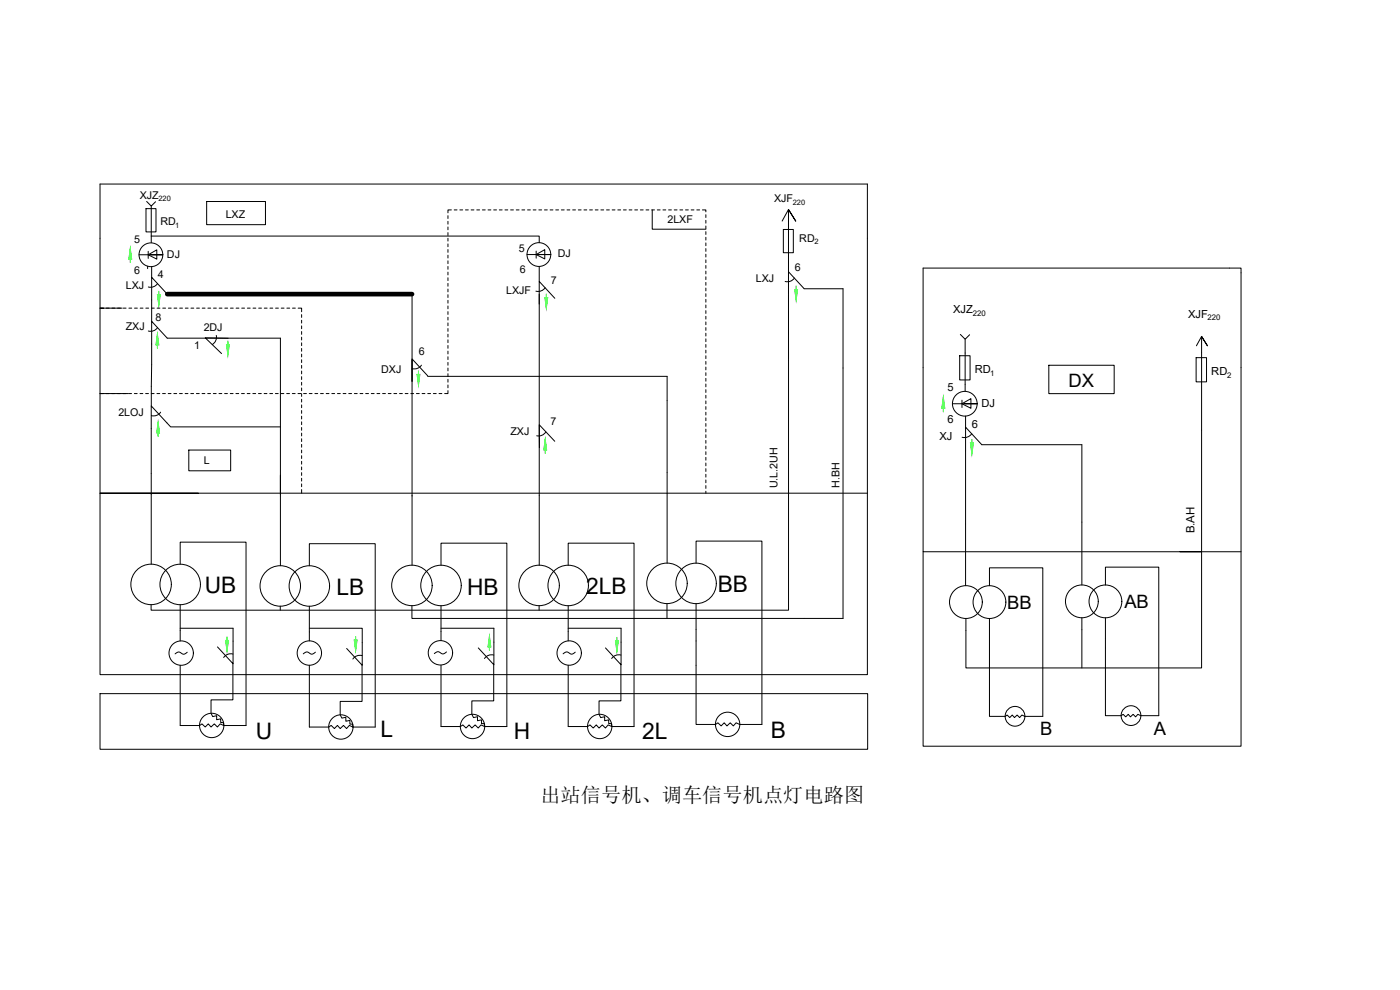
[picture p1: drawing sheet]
<svg xmlns="http://www.w3.org/2000/svg" width="420mm" height="297mm" viewBox="0 0 420 297" stroke-linecap="round" stroke-linejoin="round" font-family="sans-serif">
<!-- layer: 0 -->
<g fill="none" stroke="#000" stroke-width=".3">
<path d="M30 55.2h230.3v147.2h-230.3zM41.7 76.4h7.2h-3.6M43.8 62.6h3v7h-3zM44 60.4l1.4 1.4 1.3-1.3M44.3 79.9v.7M44.5 76.4l2.6-1.4v2.8zM44.5 75.4v2.1M45.4 70.8h116.4v2M45.4 61.8v11M45.5 80v3.2M62 60.5h17.7v6.9h-17.7zM134.4 64.7v.9"/>
<path d="M134.4 66.4v.9M134.4 68.1v.8M134.4 69.8v.8M134.4 71.5v.8M134.4 73.2v.8M134.4 74.9v.8M134.4 76.6v.8M134.4 78.3v.8M134.4 80v.8M135.5 63h-1.1v.9M136.3 63h.9M138 63h.8"/>
<path d="M139.7 63h.8M141.4 63h.8M143.1 63h.8M144.8 63h.8M146.5 63h.8M148.2 63h.8M149.9 63h.8M151.5 63h.9M153.2 63h.9M154.9 63h.9M156.6 63h.9M158.2 76.4h7.1h-3.6"/>
<path d="M158.3 63h.9M160 63h.9M160.9 76.4l2.6-1.5v2.8zM160.9 75.3v2.2M161.7 63h.9M161.8 80v4.4M163.4 63h.8M165.1 63h.8M166.8 63h.8M168.5 63h.8M170.2 63h.8M171.9 63h.8"/>
<path d="M173.6 63h.8M175.3 63h.8M176.9 63h.9M178.6 63h.9M180.3 63h.9M182 63h.9M183.7 63h.9M185.4 63h.9M187.1 63h.9M188.8 63h.8M190.5 63h.8M192.2 63h.8"/>
<path d="M193.9 63h.8M195.6 63h.8M195.7 63v5.8h16.1M197.3 63h.8M199 63h.8M200.7 63h.8M202.3 63h.9M204 63h.9M205.7 63h.9M207.4 63h.9M209.1 63h.9M210.8 63h1v.6"/>
<path d="M211.8 64.4v.9M211.8 66.1v.9M211.8 67.8v.9M211.8 69.5v.8M211.8 71.2v.8M211.8 72.9v.8M211.8 74.6v.8M211.8 76.3v.8M211.8 78v.8M211.8 79.7v.8M234.7 66.3l1.9-3.4 2.2 3.4-2.2-3.4v18.6M235.1 68.8h3v7h-3z"/>
<path d="M31.1 92.5h-1.1h6.7M31.9 92.5h.9M33.6 92.5h.8M35.3 92.5h.8M37 92.5h.8M38.7 92.5h.8M40.4 92.5h.8M42.1 92.5h.8M43.8 92.5h.8M45.5 92.5h.8M47.1 92.5h.9M47.3 85.1l-1.2 .9-1.6 .1"/>
<path d="M47.3 98.3l-1.2 1h-1.6M48.8 92.5h.9M50.2 88.3l-4.7-5.1v13.2M50.5 92.5h.9M52.2 92.5h.9M53.9 92.5h.9M55.6 92.5h.9M57.3 92.5h.9M59 92.5h.8M60.7 92.5h.8M62.4 92.5h.8M64.1 92.5h.8"/>
<path d="M65.8 92.5h.8M67.5 92.5h.8M69.2 92.5h.8M70.9 92.5h.8M72.5 92.5h.9M74.2 92.5h.9M75.9 92.5h.9M77.6 92.5h.9M79.3 92.5h.9M81 92.5h.9M82.7 92.5h.9M84.4 92.5h.8"/>
<path d="M86.1 92.5h.8M87.8 92.5h.8M89.5 92.5h1v1M90.5 94.4v.8M90.5 96.1v.8M90.5 97.8v.8M90.5 99.5v.8M123.7 88.3v81.3M134.4 81.6v.9M134.4 83.3v.9M134.4 85v.9M134.4 86.7v.9"/>
<path d="M134.4 88.4v.9M134.4 90.1v.9M134.4 91.8v.9M134.4 93.5v.8M134.4 95.2v.8M134.4 96.9v.8M134.4 98.6v.8M161.8 88.3v81.3M163.6 86.3l-1.2 1-1.6 .1M166.5 89.5l-4.7-5.1v6.8M211.8 81.4v.8M211.8 83v.9"/>
<path d="M211.8 84.7v.9M211.8 86.4v.9M211.8 88.1v.9M211.8 89.8v.9M211.8 91.5v.9M211.8 93.2v.8M211.8 94.9v.8M211.8 96.6v.8M211.8 98.3v.8M211.8 100v.8M238.4 83.4l-1.2 1-1.6 .1M241.3 86.6l-4.7-5.1v101.6h-191.3v-1.7"/>
<path d="M241.3 86.6h11.7v99h-129.4v-3.9M31 118.1h-1h8.5M31.9 118.1h.8M33.5 118.1h.9M35.2 118.1h.9M36.9 118.1h.9M38.6 118.1h.9M40.3 118.1h.9M42 118.1h.9M43.7 118.1h.9M45.4 118.1h.8M47.1 118.1h.8"/>
<path d="M48.8 118.1h.8M50.5 118.1h.8M52.2 118.1h.8M53.9 118.1h.8M55.6 118.1h.8M57.3 118.1h.8M58.9 118.1h.9M60.6 118.1h.9M62.3 118.1h.9M64 118.1h.9M64.9 100.6l-.1 1.6-1.1 1.2M65.7 118.1h.9"/>
<path d="M67.4 118.1h.9M68.5 101.5l-6.9-.1 4.9 4.7M69.1 118.1h.9M70.8 118.1h.8M72.5 118.1h.8M74.2 118.1h.8M75.9 118.1h.8M77.6 118.1h.8M79.3 118.1h.8M81 118.1h.8M82.7 118.1h.8M84.3 118.1h.9"/>
<path d="M86 118.1h.9M87.7 118.1h.9M89.4 118.1h.9M90.5 101.2v.8M90.5 102.9v.8M90.5 104.6v.8M90.5 106.2v.9M90.5 107.9v.9M90.5 109.6v.9M90.5 111.3v.9M90.5 113v.9M90.5 114.7v.9"/>
<path d="M90.5 116.4v.9M90.5 118.1v.8M90.5 119.8v.8M91.1 118.1h.9M92.8 118.1h.9M94.5 118.1h.9M96.2 118.1h.8M97.9 118.1h.8M99.6 118.1h.8M101.3 118.1h.8M103 118.1h.8M104.7 118.1h.8"/>
<path d="M106.4 118.1h.8M108 118.1h.9M109.7 118.1h.9M111.4 118.1h.9M113.1 118.1h.9M114.8 118.1h.9M116.5 118.1h.9M118.2 118.1h.9M119.9 118.1h.8M121.6 118.1h.8M123.3 118.1h.8M125 118.1h.8"/>
<path d="M126.5 109.6l-1.2 .9-1.6 .1M126.7 118.1h.8M128.3 112.9h71.9v56.1M128.3 112.7l-4.6-5v6.8M128.4 118.1h.8M130.1 118.1h.8M131.8 118.1h.8M134.4 117.2v.9h-1M134.4 100.3v.8M134.4 102v.8M134.4 103.7v.8M134.4 105.4v.8"/>
<path d="M134.4 107v.9M134.4 108.7v.9M134.4 110.4v.9M134.4 112.1v.9M134.4 113.8v.9M134.4 115.5v.9M211.8 101.7v.8M211.8 103.4v.8M211.8 105.1v.8M211.8 106.7v.9M211.8 108.4v.9M211.8 110.1v.9"/>
<path d="M211.8 111.8v.9M211.8 113.5v.9M211.8 115.2v.9M211.8 116.9v.9M211.8 118.6v.8M288 106.7h3.1v7.3h-3.1zM288.2 100.3l1.5 1.5 1.3-1.4M289.7 101.8v15.6M314.8 109.6h19.6v8.5h-19.6zM359 107.3h3.1v7.3h-3.1zM359.1 103.8l1.5-2.9 1.8 2.9-1.8-2.9v99.5h-70.7v-14.8M45.4 121.9l.1-25.5 4.7 5.1h34v68.2"/>
<path d="M48.2 123.7l-1.2 .9-1.6 .1M56.7 135h12.5v6.3h-12.5zM84.2 128.1h-33l-5.8-6.3v47.5M90.5 121.5v.8M90.5 123.2v.8M90.5 124.9v.8M90.5 126.6v.8M90.5 128.3v.8M90.5 130v.8M90.5 131.6v.9M90.5 133.3v.9M90.5 135v.9"/>
<path d="M90.5 136.7v.9M90.5 138.4v.9M163.8 129.6l-1.2 1-1.5 .1M166.5 132.4l-4.7-5 .1 6.9M211.8 120.3v.8M211.8 122v.8M211.8 123.7v.8M211.8 125.4v.8M211.8 127.1v.8M211.8 128.8v.8M211.8 130.5v.8M211.8 132.1v.9"/>
<path d="M211.8 133.8v.9M211.8 135.5v.9M211.8 137.2v.9M211.8 138.9v.9M285.8 121.1h7.5h-3.8M288.7 121.1l2.7-1.5v2.9zM288.7 120.1v2.2M289.8 124.8v3.4M291.6 130.1a2.62 2.62 0 0 1-2.9 1.1M59.5 148h-29.5h230.3M90.5 140.1v.9M90.5 141.8v.9"/>
<path d="M90.5 143.5v.8M90.5 145.2v.8M90.5 146.9v1.1M211.8 140.6v.9M211.8 142.3v.9M211.8 144v.8M211.8 145.7v.8M211.8 147.4v.6M54.1 169.3v-6.6h19.7v55h-6.7l-1-.5-.9 .9-.9-.9-1 .9-.8-.9-.9 .9-1-.9-.7 .5h-5.8v-18.1M92.8 169.7v-6.6h19.8v55h-6.7l-1.1-.4-.8 .9-.9-.9-1 .9-.8-.9-.9 .9-1-.9-.7 .4h-5.9v-18.5M132.4 169.6v-6.6h19.7v55h-6.7l-1-.5-.9 .9-.9-.9-1 .9-.8-.9-.9 .9-1-.9-.7 .5h-5.8v-18.4M170.5 169.6v-6.6h19.8v55h-6.7l-1.1-.5-.8 .9-.9-.9-1 .9-.9-.9-.9 .9-.9-.9-.7 .5h-5.9v-18.4"/>
<path d="M208.9 169v-6.6h19.8v55h-6.7M277 165.5v58.4h95.5v-143.5h-95.5v85.1h83.6h-6.4M297 175.7v-5.3h16v44.5h-5.5l-.8-.4-.7 .8-.7-.8-.8 .8-.7-.8-.8 .8-.7-.8-.6 .4h-4.7v-29.3M324.7 175.5v-42.1h-30.1l-4.8-5.2v47.5M331.8 175.5v-5.3h16v44.5h-5.5M360.6 165.5h11.9M54.1 188.5h15.8v10.7l-4.6-5.1M54.1 181.4v10.9M56.2 195.7l-1 .6-1.5-.7-1.2 .6M69.9 199v11h-6.6v4l.5 1 1.2-.3v1.2l1.2-.2v1.1h.9v.9M69.9 196.2l-1.5 .1-1.3 1M84.1 181.9v1.2"/>
<path d="M92.8 188.5h15.9v11.1l-4.7-5M92.8 181.9v10.4M94.7 195.7l-1.1 .6-1.4-.7-1.2 .6M108.7 199.5v10.9h-6.6v4.1l.5 1 1.2-.3v1.2l1.2-.3v1.2h.9v.8M108.7 196.7l-1.6 .1-1.2 .9M132.4 188.5h15.8v11l-4.7-5.1M132.4 181.7v10.5M134 195.6l-1 .6-1.6-.7-1.1 .6M148.2 199.3v11h-6.6v4l.5 1 1.2-.3v1.3l1.2-.3v1.1h.9v.9M148.2 196.6h-1.6l-1.2 1M161.8 181.7v1.4M170.5 188.5h15.9v11l-4.7-5.1"/>
<path d="M170.5 181.7v10.6M172.6 195.7l-1 .6-1.5-.7-1.1 .6M186.3 199.3v11h-6.5v4l.5 1 1.2-.3v1.3l1.2-.3v1.1h.8v.9M186.4 196.6h-1.6l-1.2 1M200.2 181.1v4.5M208.9 181.1v36.3h5.8l.7-.5 1 .9 .9-.9 .9 .9 1-.9 .9 .9 .8-.9 1.1 .5M324.7 185.4v15M331.8 185.4v29.3h4.7l.6-.4 .7 .8 .8-.8 .7 .8 .8-.8 .7 .8 .7-.8 .9 .4M30 208.1h230.4v16.7h-230.4z"/>
<circle cx="45.3" cy="76.4" r="3.6"/>
<circle cx="161.7" cy="76.4" r="3.6"/>
<circle cx="289.5" cy="121.1" r="3.7"/>
<circle cx="45.3" cy="175.3" r="6.1"/>
<circle cx="54.1" cy="175.4" r="6.1"/>
<circle cx="84.1" cy="175.8" r="6.1"/>
<circle cx="92.8" cy="175.8" r="6.1"/>
<circle cx="123.6" cy="175.7" r="6.1"/>
<circle cx="132.4" cy="175.7" r="6.1"/>
<circle cx="161.8" cy="175.7" r="6.1"/>
<circle cx="170.5" cy="175.7" r="6.1"/>
<circle cx="200.2" cy="175" r="6.1"/>
<circle cx="208.9" cy="175" r="6.1"/>
<circle cx="54.4" cy="196" r="3.7"/>
<circle cx="92.8" cy="195.9" r="3.7"/>
<circle cx="132.2" cy="195.9" r="3.7"/>
<circle cx="170.8" cy="195.9" r="3.7"/>
<circle cx="289.9" cy="180.6" r="4.9"/>
<circle cx="297" cy="180.7" r="4.9"/>
<circle cx="324.7" cy="180.4" r="4.9"/>
<circle cx="331.8" cy="180.4" r="4.9"/>
<circle cx="63.5" cy="217.7" r="3.7"/>
<circle cx="102.3" cy="218.1" r="3.7"/>
<circle cx="141.8" cy="218" r="3.7"/>
<circle cx="180" cy="218" r="3.7"/>
<circle cx="218.4" cy="217.3" r="3.7"/>
<circle cx="304.6" cy="214.9" r="2.96"/>
<circle cx="339.4" cy="214.7" r="2.96"/>
</g>
<path d="M50.2 88.3h73.5" fill="none" stroke="#000" stroke-width="1.4"/>
<g fill="none" stroke="#0f0" stroke-width=".3">
<path d="M39.1 77.7v1.1M47.7 87.4v1M164 88.2v1.1M238.9 85.8v1.1M47.2 103.5v1M68.4 102.3v1.1M125.6 111.3v1M47.5 129.9v1M163.6 135v1M283.1 122.5v1.1M291.7 131.8v1.1M68.1 191.1v1.1"/>
<path d="M106.7 191v1M146.9 194.1v1.1M185.1 191.2v1.1"/>
</g>
<g fill="#0f0" stroke="#0f0" stroke-width=".3">
<path d="M47.2 88.4h.9l-.4 3.2z"/>
<path d="M47.2 100.3l.5 3.2h-.9z"/>
<path d="M163.5 89.3h.9l-.4 3.1z"/>
<path d="M163.6 131.9l.4 3.1h-.8z"/>
<path d="M238.5 86.9h.8l-.4 3.1z"/>
<path d="M146.9 191l.4 3.1h-.8z"/>
<path d="M67.7 192.2h.8l-.4 3.1z"/>
<path d="M106.3 192h.9l-.5 3.2z"/>
<path d="M184.7 192.3h.9l-.5 3.1z"/>
<path d="M68 103.4h.8l-.4 3.1z"/>
<path d="M125.2 112.3h.8l-.4 3.2z"/>
<path d="M39.1 74.6l.4 3.1h-.8z"/>
<path d="M47.5 126.7l.4 3.2h-.9z"/>
<path d="M283.1 119.2l.4 3.3h-.8z"/>
<path d="M291.2 132.9h.9l-.4 3.3z"/>
</g>
<g font-size="6.8">
<text x="61.5" y="178">UB</text>
<text x="101" y="178.5">LB</text>
<text x="140.2" y="178.7">HB</text>
<text x="175.9" y="178.2">2LB</text>
<text x="215.4" y="177.5">BB</text>
<text x="76.8" y="221.6">U</text>
<text x="114.2" y="221.1">L</text>
<text x="154.2" y="221.6">H</text>
<text x="192.7" y="221.8">2L</text>
<text x="231.4" y="221.5">B</text>
</g>
<text font-size="6.1" x="162.2" y="240.6">出站信号机、调车信号机点灯电路图</text>
<g font-size="5.5">
<text x="320.7" y="116">DX</text>
<text x="302.2" y="182.7">BB</text>
<text x="337.4" y="182.5">AB</text>
<text x="312.2" y="220.5">B</text>
<text x="346.3" y="220.4">A</text>
</g>
<text font-size="3.4" x="358.5" y="160.1" transform="rotate(-90 358.5 160.1)">B.AH</text>
<g font-size="3.3">
<text x="286.1" y="93.9">XJZ</text>
<text x="356.6" y="95.3">XJF</text>
<text x="292.6" y="112">RD</text>
<text x="363.5" y="112.5">RD</text>
<text x="284.3" y="117.3">5</text>
<text x="294.6" y="122.1">DJ</text>
<text x="281.9" y="131.9">XJ</text>
<text x="284.3" y="127">6</text>
<text x="291.7" y="128.3">6</text>
</g>
<g font-size="3.2">
<text x="41.9" y="59.7">XJZ</text>
<text x="67.7" y="65.3">LXZ</text>
<text x="232.3" y="60.7">XJF</text>
<text x="48.2" y="67.6">RD</text>
<text x="200.3" y="66.9">2LXF</text>
<text x="40.3" y="72.8">5</text>
<text x="50.1" y="77.3">DJ</text>
<text x="155.7" y="75.5">5</text>
<text x="167.4" y="77.2">DJ</text>
<text x="239.9" y="72.6">RD</text>
<text x="40.3" y="82.1">6</text>
<text x="47.4" y="83.3">4</text>
<text x="156" y="82">6</text>
<text x="238.6" y="81.4">6</text>
<text x="37.8" y="86.8">LXJ</text>
<text x="151.9" y="88.3">LXJF</text>
<text x="165.3" y="85.3">7</text>
<text x="226.9" y="84.7">LXJ</text>
<text x="37.7" y="99.2">ZXJ</text>
<text x="46.7" y="96.2">8</text>
<text x="61.1" y="99.3">2DJ</text>
<text x="58.3" y="104.8">1</text>
<text x="125.7" y="106.5">6</text>
<text x="114.4" y="111.9">DXJ</text>
<text x="35.5" y="124.7">2LOJ</text>
<text x="153.2" y="130.5">ZXJ</text>
<text x="165.2" y="127.5">7</text>
<text x="61.2" y="139.2">L</text>
<text x="233.3" y="146.5" transform="rotate(-90 233.3 146.5)">U.L.2UH</text>
<text x="251.9" y="146.4" transform="rotate(-90 251.9 146.4)">H.BH</text>
</g>
<g font-size="2.3">
<text x="291.9" y="94.7">220</text>
<text x="362.4" y="96.1">220</text>
<text x="297.1" y="112.7">1</text>
<text x="368.3" y="113.3">2</text>
</g>
<g font-size="2.2">
<text x="47.6" y="60.4">220</text>
<text x="237.9" y="61.4">220</text>
<text x="52.6" y="68.4">1</text>
<text x="244.4" y="73.3">2</text>
</g>
</svg>
